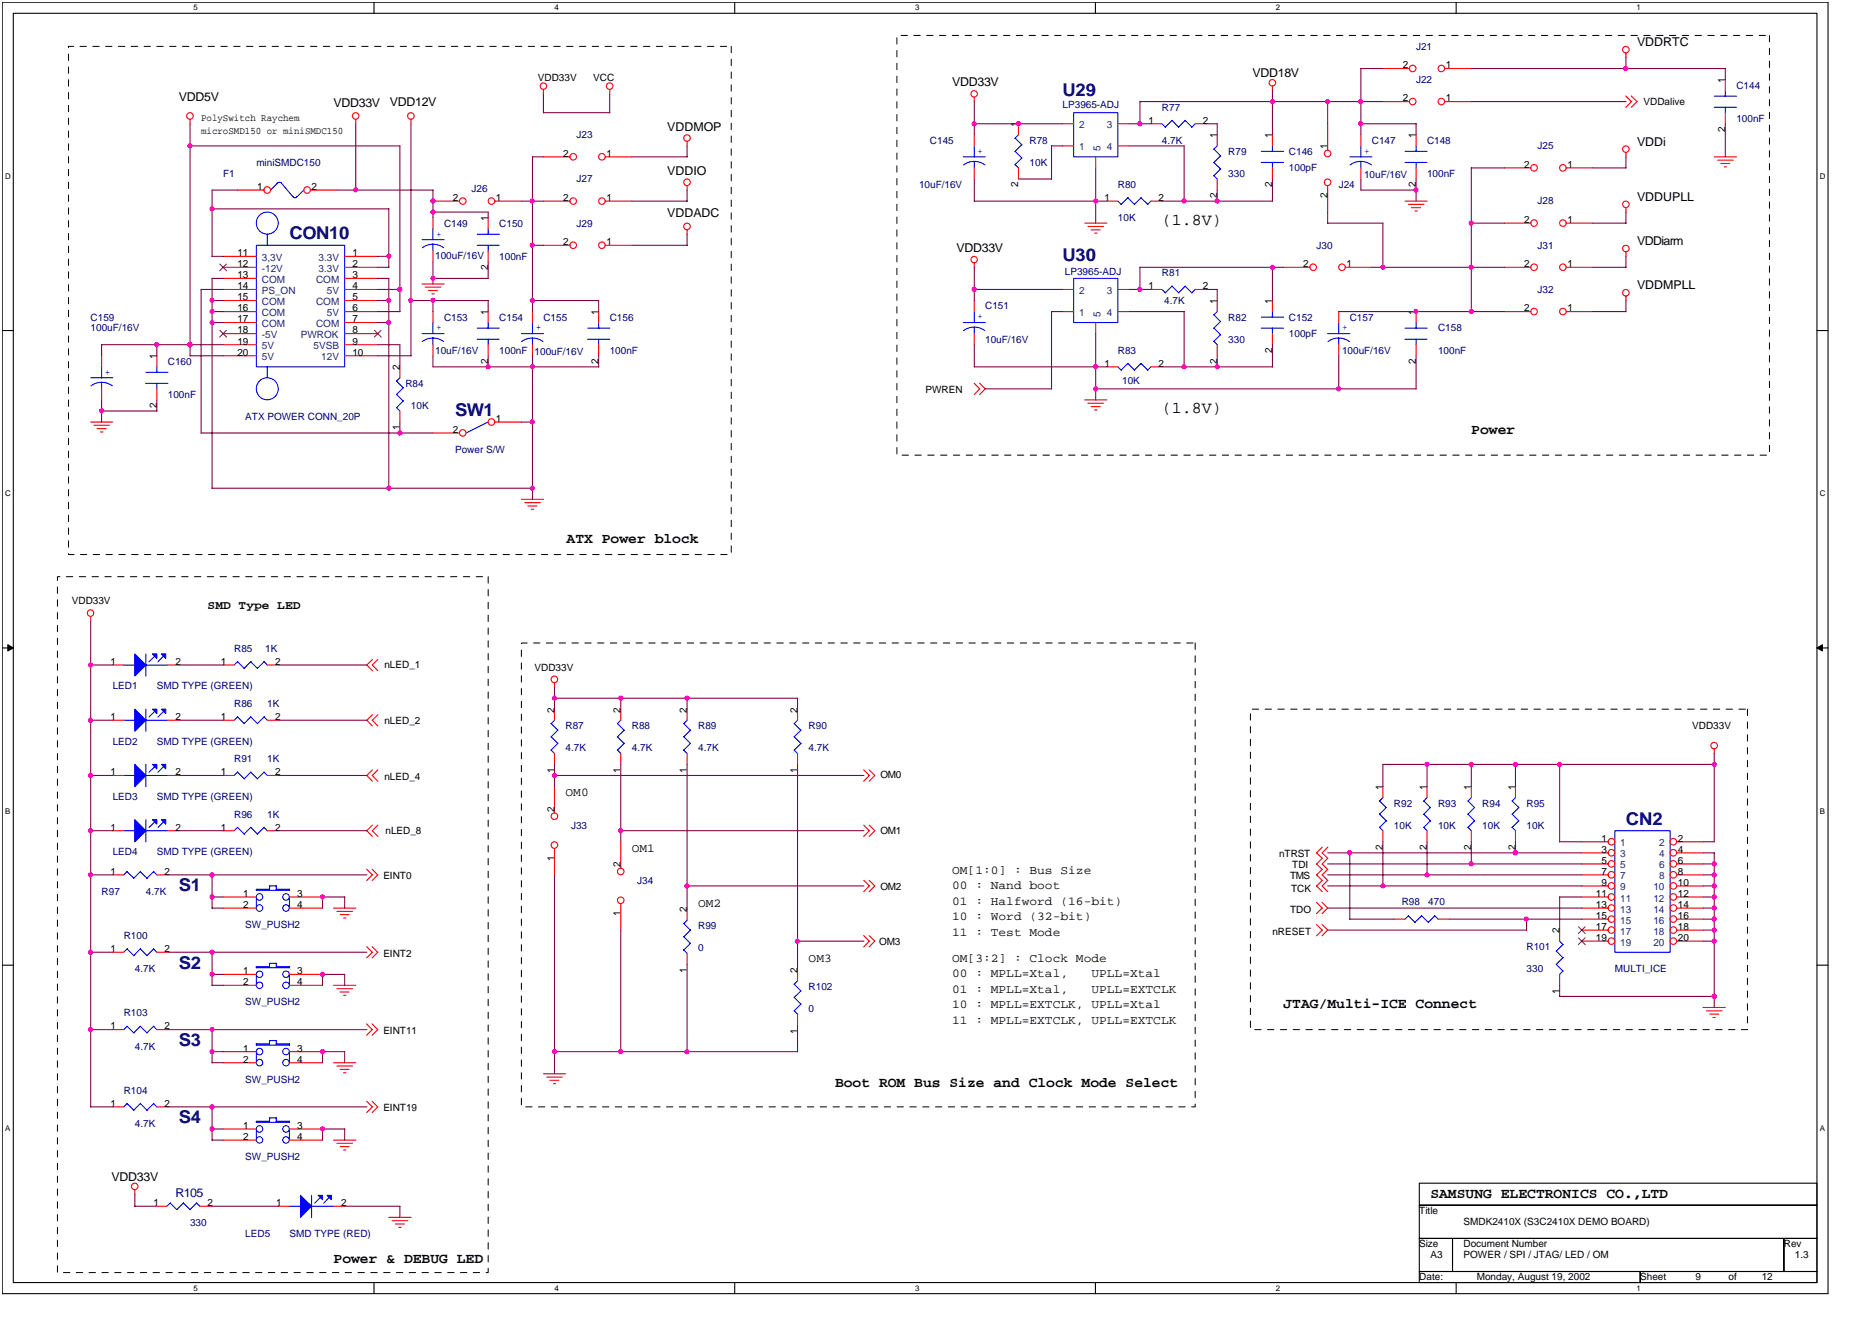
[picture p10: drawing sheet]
<svg xmlns="http://www.w3.org/2000/svg" width="297mm" height="210mm" viewBox="0 0 297 210" stroke-linecap="round" stroke-linejoin="round" font-family="sans-serif">
<path d="M.4 .4h289.7v204.8h-289.7zM2.1 2.1h286.2v201.4h-286.2z" fill="none" stroke="#000" stroke-width=".17"/>
<g fill="#fff">
<path d="M30.7 .5h.7v1.4h-.7z"/>
<path d="M30.7 203.7h.7v1.4h-.7z"/>
</g>
<path d="M59.3 .4v1.7M59.3 203.5v1.7" fill="none" stroke="#000" stroke-width=".17"/>
<g fill="#fff">
<path d="M88 .5h.6v1.4h-.6z"/>
<path d="M88 203.7h.6v1.4h-.6z"/>
</g>
<path d="M116.6 .4v1.7M116.6 203.5v1.7" fill="none" stroke="#000" stroke-width=".17"/>
<g fill="#fff">
<path d="M145.2 .5h.7v1.4h-.7z"/>
<path d="M145.2 203.7h.7v1.4h-.7z"/>
</g>
<path d="M173.8 .4v1.7M173.8 203.5v1.7" fill="none" stroke="#000" stroke-width=".17"/>
<g fill="#fff">
<path d="M202.4 .5h.7v1.4h-.7z"/>
<path d="M202.4 203.7h.7v1.4h-.7z"/>
</g>
<path d="M231 .4v1.7M231 203.5v1.7" fill="none" stroke="#000" stroke-width=".17"/>
<g fill="#fff">
<path d="M259.7 .5h.6v1.4h-.6z"/>
<path d="M259.7 203.7h.6v1.4h-.6z"/>
<path d="M.8 27.3h.9v1.4h-.9z"/>
<path d="M288.7 27.3h.9v1.4h-.9z"/>
<path d="M.8 77.6h.9v1.4h-.9z"/>
<path d="M288.7 77.6h.9v1.4h-.9z"/>
</g>
<path d="M.4 52.4h1.7M288.3 52.4h1.8" fill="none" stroke="#000" stroke-width=".17"/>
<g fill="#fff">
<path d="M.8 128h.8v1.4h-.8z"/>
<path d="M288.7 128h.9v1.4h-.9z"/>
</g>
<path d="M.4 102.8h1.7M288.3 102.8h1.8" fill="none" stroke="#000" stroke-width=".17"/>
<path d="M1.2 102.3l.9 .5-.9 .5zM288.3 102.8l.9-.5v1z" fill="#000" stroke="#000" stroke-width=".16"/>
<g fill="#fff">
<path d="M.8 178.3h.8v1.4h-.8z"/>
<path d="M288.7 178.3h.9v1.4h-.9z"/>
</g>
<path d="M.4 153.1h1.7M288.3 153.1h1.8M225.2 196.5h5.3v5.2h-5.3zM225.2 187.7h63.1v3.5h-63.1zM225.2 191.2h63.1v5.3h-63.1zM230.5 196.5h52.6v5.2h-52.6zM283.1 196.5h5.2v5.2h-5.2zM225.2 201.7h35.1v1.8h-35.1zM260.3 201.7h28v1.8h-28z" fill="none" stroke="#000" stroke-width=".17"/>
<path d="M10.9 7.4h105.1v80.6h-105.1zM142.3 5.6h138.5v66.6h-138.5zM9.1 91.5h68.4v110.4h-68.4zM82.7 102h106.9v73.6h-106.9zM198.4 112.5h78.9v50.9h-78.9z" fill="none" stroke="#000" stroke-width=".16" stroke-dasharray="1 1 1 1 1 1 1 1"/>
<g fill="none" stroke="#f00" stroke-width=".17">
<path d="M30.2 18.9v.8M56.4 18.9v.8M65.2 18.9v.8M86.2 14.2v.7M96.7 14.2v.7M154.6 15.4v.7M161.6 19.6v1.8M168.6 19.6h1.8M177.4 19.6h1.7M182.6 19.6h1.8M189.6 19.6h1.8M201.9 13.7v.7"/>
<path d="M210.7 19.6v4.2M219.4 10.9h4.2M219.4 16.1h4.2M229.2 10.9h4.3M229.2 16.1h4.3M258 15.2l.9 .9-.9 .9M258 8.4v.7M258.8 15.2l1 .9-1 .9M273.8 12.6v1.8M273.8 17.9v1.7M37.7 30.2h4.2M49.3 30.2h4.2"/>
<path d="M68.7 31.9h4.2M68.7 34.5v1.8M68.7 39.8v1.7M77.5 34.5v1.8M77.5 39.8v1.7M78.5 31.9h4.2M86.2 24.9h4.2M86.2 31.9h4.2M86.2 38.9h4.2M96 24.9h4.3M96 31.9h4.3M96 38.9h4.3"/>
<path d="M109 22.4v.8M109 29.5v.7M109 36.5v.7M154.6 21.4v1.7M154.6 26.6v1.8M161.6 26.6v1.8M168.6 23.1h1.8M172.1 35.4h3.5M172.6 35.9h2.5M173.1 36.5h1.5M173.7 37h.4M173.9 24.9v1.7"/>
<path d="M175.6 31.9h1.8M177.4 23.1h1.7M182.6 31.9h1.8M193.1 21.4v1.7M193.1 28.4v1.8M201.9 21.4v1.7M201.9 26.6v1.8M210.7 29.5v4.1M215.9 21.4v1.7M215.9 26.6v1.8M222.9 31.9h3.6M223.5 32.4h2.4"/>
<path d="M224 32.9h1.4M224.5 33.5h.4M224.7 21.4v1.7M224.7 26.6v1.8M238.7 35.4h4.2M238.7 26.6h4.2M248.5 35.4h4.2M248.5 26.6h4.2M258 24.2v.7M258 32.9v.8M258 40v.7M272 24.9h3.5"/>
<path d="M272.5 25.4h2.5M273 25.9h1.5M273.6 26.5h.4M16.1 56.4v1.8M24.9 56.4v1.8M35.4 42.4h5.3M35.4 49.4h5.3M35.4 45.9h5.3M35.4 40.7h5.3M35.4 44.2h5.3M35.4 47.7h5.3M35.4 51.2h5.3"/>
<path d="M35.4 52.9h5.3M35.4 54.7h5.3M35.4 56.4h5.3M54.7 42.4h5.2M54.7 49.4h5.2M54.7 45.9h5.2M54.7 40.7h5.2M54.7 44.2h5.2M54.7 47.7h5.2M54.7 51.2h5.2M54.7 52.9h5.2M54.7 54.7h5.2"/>
<path d="M54.7 56.4h5.2M63.5 58.2v1.7M67 45.1h3.5M67.5 45.6h2.4M68 46.1h1.4M68.5 46.6h.4M68.7 49.4v1.8M68.7 54.7v1.7M77.5 49.4v1.8M77.5 54.7v1.7M84.5 49.4v1.8M84.5 54.7v1.7"/>
<path d="M95 49.4v1.8M95 54.7v1.7M154.6 41.7v.7M154.6 47.7v1.7M154.6 52.9v1.8M168.6 49.4h1.8M168.6 45.9h1.8M173.9 51.2v1.7M175.6 58.2h1.8M177.4 49.4h1.7M177.4 45.9h1.7M182.6 45.9h1.8"/>
<path d="M182.6 58.2h1.8M189.6 45.9h1.8M193.1 47.7v1.7M193.1 54.7v1.7M201.9 47.7v1.7M201.9 52.9v1.8M203.7 42.4h4.1M212.4 49.4v1.8M212.4 54.7v1.7M213.5 42.4h4.2M224.7 49.4v1.8M224.7 54.7v1.7"/>
<path d="M238.7 42.4h4.2M238.7 49.4h4.2M248.5 42.4h4.2M248.5 49.4h4.2M258 47v.7M14.4 67h3.5M14.9 67.5h2.5M15.4 68h1.4M16 68.5h.3M16.1 61.7v1.8M24.9 61.7v1.8M63.5 65.2v1.8"/>
<path d="M68.7 68.7h4.2M78.5 67h4.2M82.7 79.2h3.5M83.3 79.7h2.4M154.6 60.8l.9 .9-.9 .9M155.4 60.8l.9 .9-.9 .9M172.1 63.5h3.5M172.6 64h2.5M173.1 64.5h1.5M173.7 65h.4M14.4 97.8v.7M83.7 80.3h1.5"/>
<path d="M84.3 80.8h.4M17.9 105.5h1.7M17.9 114.3h1.7M26.6 105.5h1.8M26.6 114.3h1.8M35.4 105.5h1.8M35.4 114.3h1.8M42.4 105.5h1.8M42.4 114.3h1.8M59.1 104.6l-.9 .9 .9 .9M59.1 113.4l-.9 .9 .9 .9M60 104.6l-.9 .9 .9 .9"/>
<path d="M60 113.4l-.9 .9 .9 .9M88 108.3v.7M88 112.5v1.8M88 119.5v1.8M98.5 112.5v1.8M98.5 119.5v1.8M109 112.5v1.8M109 119.5v1.8M126.5 112.5v1.8M126.5 119.5v1.8M272 118.8v.8M17.9 131.8h1.7"/>
<path d="M17.9 138.8h1.7M17.9 123h1.7M24.9 138.8h1.7M26.6 131.8h1.8M26.6 123h1.8M35.4 131.8h1.8M35.4 123h1.8M42.4 131.8h1.8M42.4 123h1.8M58.2 137.9l.9 .9-.9 .9M59 137.9l.9 .9-.9 .9M59.1 122.1l-.9 .9 .9 .9"/>
<path d="M59.1 130.9l-.9 .9 .9 .9M60 122.1l-.9 .9 .9 .9M60 130.9l-.9 .9 .9 .9M88 124.8v4.2M88 134.6v4.2M98.5 133.6v4.1M137 122.1l.9 .9-.9 .9M137 130.9l.9 .9-.9 .9M137 139.7l.9 .9-.9 .9M137.9 122.1l.9 .9-.9 .9M137.9 130.9l.9 .9-.9 .9M137.9 139.7l.9 .9-.9 .9"/>
<path d="M209.8 136.2l-.9 .9 .9 .9M209.8 134.4l-.9 .9 .9 .9M209.8 139.7l-.9 .9 .9 .9M209.8 137.9l-.9 .9 .9 .9M210.7 136.2l-.9 .9 .9 .9M210.7 134.4l-.9 .9 .9 .9M210.7 139.7l-.9 .9 .9 .9M210.7 137.9l-.9 .9 .9 .9M219.4 124.8v1.7M219.4 131.8v1.8M226.4 124.8v1.7M226.4 131.8v1.8"/>
<path d="M233.5 124.8v1.7M233.5 131.8v1.8M240.5 124.8v1.7M240.5 131.8v1.8M251 133.6h4.2M251 135.3h4.2M251 137.1h4.2M251 138.8h4.2M266.1 133.6h4.1M266.1 135.3h4.1M266.1 137.1h4.1M266.1 138.8h4.1"/>
<path d="M17.9 151.1h1.7M24.9 151.1h1.7M35.4 144.1h5.3M35.4 156.3h5.3M35.4 142.3h5.3M35.4 154.6h5.3M45.9 144.1h5.3M45.9 156.3h5.3M45.9 142.3h5.3M45.9 154.6h5.3M52.9 144.1h3.6M52.9 156.3h3.6"/>
<path d="M53.5 144.6h2.4M53.5 156.9h2.4M54 145.1h1.4M54 157.4h1.4M54.5 145.6h.4M54.5 157.9h.4M58.2 150.2l.9 .9-.9 .9M59 150.2l.9 .9-.9 .9M98.5 143.4v4.2M109 144.2v1.8M109 151.3v1.7M126.5 153.9v1.7"/>
<path d="M137 148.4l.9 .9-.9 .9M137.9 148.4l.9 .9-.9 .9M208.9 146.7l.9 .9-.9 .9M208.9 143.2l.9 .9-.9 .9M209.8 146.7l.9 .9-.9 .9M209.8 143.2l.9 .9-.9 .9M221.2 145.8h1.7M228.2 145.8h1.7M247.5 147.6v1.7M247.5 154.6v1.7M251 144.1h4.2M251 142.3h4.2"/>
<path d="M251 140.6h4.2M251 145.8h4.2M251 147.6h4.2M251 149.3h4.2M266.1 144.1h4.1M266.1 142.3h4.1M266.1 140.6h4.1M266.1 145.8h4.1M266.1 147.6h4.1M266.1 149.3h4.1M270.2 159.8h3.6M17.9 163.4h1.7"/>
<path d="M17.9 175.6h1.7M24.9 163.4h1.7M24.9 175.6h1.7M35.4 168.6h5.3M35.4 179.1h5.3M35.4 166.9h5.3M45.9 168.6h5.3M45.9 179.1h5.3M45.9 166.9h5.3M52.9 168.6h3.6M53.5 169.1h2.4M54 169.7h1.4"/>
<path d="M54.5 170.2h.4M58.2 162.4l.9 1-.9 .8M58.2 174.7l.9 .9-.9 .9M59 162.4l.9 1-.9 .8M59 174.7l.9 .9-.9 .9M86.2 170.4h3.6M86.8 170.9h2.4M87.3 171.4h1.4M87.8 171.9h.4M126.5 160.9v1.7M270.8 160.4h2.4M271.3 160.9h1.4"/>
<path d="M271.8 161.4h.4M21.4 188.8v.7M24.7 191.4h1.8M31.7 191.4h1.8M35.4 180.9h5.3M44.2 191.4h1.7M45.9 180.9h5.3M52.9 180.9h3.6M52.9 191.4h1.8M53.5 181.4h2.4M54 181.9h1.4M54.5 182.4h.4"/>
<path d="M61.7 193.1h3.5M62.2 193.7h2.5M62.7 194.2h1.4M63.3 194.7h.3"/>
<circle cx="30.1" cy="18.4" r=".52"/>
<circle cx="56.4" cy="18.4" r=".52"/>
<circle cx="65.2" cy="18.4" r=".52"/>
<circle cx="86.2" cy="13.7" r=".51"/>
<circle cx="96.7" cy="13.7" r=".52"/>
<circle cx="154.6" cy="14.9" r=".51"/>
<circle cx="201.9" cy="13.1" r=".52"/>
<circle cx="224.2" cy="10.9" r=".52"/>
<circle cx="224.2" cy="16.1" r=".52"/>
<circle cx="228.7" cy="10.9" r=".52"/>
<circle cx="228.7" cy="16.1" r=".52"/>
<circle cx="258" cy="7.9" r=".52"/>
<circle cx="42.4" cy="30.1" r=".52"/>
<circle cx="48.7" cy="30.1" r=".52"/>
<circle cx="73.4" cy="31.9" r=".52"/>
<circle cx="78" cy="31.9" r=".52"/>
<circle cx="91" cy="24.9" r=".52"/>
<circle cx="91" cy="38.9" r=".52"/>
<circle cx="91" cy="31.9" r=".52"/>
<circle cx="95.5" cy="24.9" r=".52"/>
<circle cx="95.5" cy="31.9" r=".52"/>
<circle cx="95.5" cy="38.9" r=".52"/>
<circle cx="109" cy="28.9" r=".52"/>
<circle cx="109" cy="35.9" r=".52"/>
<circle cx="109" cy="21.9" r=".52"/>
<circle cx="210.7" cy="24.3" r=".52"/>
<circle cx="210.7" cy="28.9" r=".52"/>
<circle cx="243.4" cy="35.4" r=".52"/>
<circle cx="243.4" cy="26.6" r=".52"/>
<circle cx="248" cy="35.4" r=".52"/>
<circle cx="248" cy="26.6" r=".52"/>
<circle cx="258" cy="32.4" r=".52"/>
<circle cx="258" cy="23.7" r=".52"/>
<circle cx="258" cy="39.4" r=".52"/>
<circle cx="154.6" cy="41.2" r=".51"/>
<circle cx="208.4" cy="42.4" r=".52"/>
<circle cx="212.9" cy="42.4" r=".52"/>
<circle cx="243.4" cy="42.4" r=".52"/>
<circle cx="243.4" cy="49.4" r=".52"/>
<circle cx="248" cy="42.4" r=".52"/>
<circle cx="248" cy="49.4" r=".52"/>
<circle cx="258" cy="46.4" r=".52"/>
<circle cx="73.4" cy="68.7" r=".52"/>
<circle cx="78" cy="67" r=".52"/>
<circle cx="14.4" cy="97.3" r=".52"/>
<circle cx="88" cy="107.8" r=".52"/>
<circle cx="272" cy="118.3" r=".52"/>
<circle cx="88" cy="129.5" r=".52"/>
<circle cx="88" cy="134.1" r=".52"/>
<circle cx="98.5" cy="138.3" r=".52"/>
<circle cx="255.7" cy="137.1" r=".52"/>
<circle cx="255.7" cy="133.5" r=".52"/>
<circle cx="255.7" cy="138.8" r=".52"/>
<circle cx="255.7" cy="135.3" r=".52"/>
<circle cx="265.5" cy="137.1" r=".52"/>
<circle cx="265.5" cy="135.3" r=".52"/>
<circle cx="265.5" cy="133.5" r=".52"/>
<circle cx="265.5" cy="138.8" r=".52"/>
<circle cx="98.5" cy="142.8" r=".52"/>
<circle cx="255.7" cy="145.8" r=".52"/>
<circle cx="255.7" cy="140.6" r=".52"/>
<circle cx="255.7" cy="142.3" r=".52"/>
<circle cx="255.7" cy="144.1" r=".52"/>
<circle cx="255.7" cy="149.3" r=".52"/>
<circle cx="255.7" cy="147.6" r=".52"/>
<circle cx="265.5" cy="145.8" r=".52"/>
<circle cx="265.5" cy="147.6" r=".52"/>
<circle cx="265.5" cy="144.1" r=".52"/>
<circle cx="265.5" cy="140.6" r=".52"/>
<circle cx="265.5" cy="149.3" r=".52"/>
<circle cx="265.5" cy="142.3" r=".52"/>
<circle cx="21.4" cy="188.2" r=".52"/>
</g>
<g fill="none" stroke="#00f" stroke-width=".17">
<path d="M170.4 17.9h7v7h-7zM184.4 19.6l.5 .6M186 19.1l1 1.1M186 19.1l-1.1 1.1M188.1 19.1l1 1.1M188.1 19.1l-1.1 1.1M189.7 19.6l-.6 .6M272 17h3.5M272 15.3h3.5M273.8 14.4v.9M273.8 17v.9M40.7 38.9h14v19.3h-14z"/>
<path d="M42.4 37.2v1.7M44 29.1l-1.1 1.1M44.7 29.1l1.8 2.1M44.7 29.1l-.4-.2-.3 .2M46.5 31.2l.3 .2 .3-.2M48.2 30.1l-1 1.1M67 38h3.5M68.7 36.3v1.8M68.7 38.7v1.1M70.4 39.3l-1-.5-.7-.1-1.1 .3-.6 .3M75.7 38.9h3.5M75.7 37.2h3.5"/>
<path d="M77.5 36.3v.9M77.5 38.9v.9M152.8 24.9h3.6M154.6 23.1v1.8M154.6 25.6v1.1M156.3 26.2a2.84 2.84 0 0 0-3.4 0M161.1 24l1.1 1.1M161.1 26.1l.5 .6M161.6 21.4l-.5 .5 1.1 1.1M162.1 23l-1 1M162.1 25.1l-1 1M177.4 31.9l.5 .5"/>
<path d="M179 31.4l1 1M179 31.4l-1.1 1M181.1 31.4l1 1M181.1 31.4l-1.1 1M182.6 31.9l-.5 .5M192.6 23.7l1.1 1M193.1 23.1l-.5 .6M193.7 24.7l-1.1 1.1 1.1 1M193.7 26.8l-1.1 1.1 .6 .5M200.1 25.8h3.6M200.1 24h3.6M201.9 23.1v.9"/>
<path d="M201.9 25.8v.9M214.2 24.9h3.5M215.9 23.1v1.8M215.9 25.6v1.1M217.6 26.2a2.84 2.84 0 0 0-3.4 0M222.9 25.8h3.5M222.9 24h3.6M224.7 23.1v.9M224.7 25.8v.9M14.4 59.9h3.5M16.1 58.2v1.8M23.1 59.1h3.6"/>
<path d="M24.9 58.2v.9M42.4 58.2v1.7M63.5 59.9l-.6 .5 1.1 1.1M67 52.9h3.5M67 54.2l.6-.4 1.1-.2 .7 .1 1 .5M68.7 51.2v1.8M68.7 53.6v1.1M75.7 53.8h3.5M75.7 52.1h3.5M77.5 51.2v.9M77.5 53.8v.9M82.7 52.9h3.5"/>
<path d="M82.8 54.2a2.83 2.83 0 0 1 3.4 0M84.5 51.2v1.8M84.5 53.6v1.1M93.2 53.8h3.5M93.3 52.1h3.5M95 51.2v.9M95 53.8v.9M152.8 51.2h3.6M154.6 49.4v1.8M154.6 51.9v1.1M156.3 52.4a2.84 2.84 0 0 0-3.4 .1M170.4 44.2h7v7h-7z"/>
<path d="M177.4 58.2l.5 .5M179 57.7l1 1M179 57.7l-1.1 1M181.1 57.7l1 1M181.1 57.7l-1.1 1M182.6 58.2l-.5 .5M184.4 45.9l.5 .6M184.9 46.5l1.1-1.1 1 1.1M187 46.5l1.1-1.1 1 1.1M189.7 45.9l-.6 .6M192.6 49.9l1.1 1.1M192.6 52.1l1.1 1"/>
<path d="M192.6 54.2l.6 .5M193.1 49.4l-.5 .6M193.7 51l-1.1 1.1M193.7 53.1l-1.1 1.1M200.1 52.1h3.6M200.1 50.3h3.6M201.9 49.4v.9M201.9 52.1v.9M210.7 52.9h3.5M210.7 54.2l.6-.4 1.1-.2 .7 .1 1 .5M212.4 51.2v1.8M212.4 53.6v1.1"/>
<path d="M222.9 53.8h3.5M222.9 52.1h3.6M224.7 51.2v.9M224.7 53.8v.9M16.1 60.7v1M17.8 61.2l-1-.5h-.7l-1 .2-.7 .3M23.1 60.8h3.5M24.9 60.8v.9M62.9 62.6l1.1 1M64 63.6l-1.1 1.1 .6 .5M64 61.5l-1.1 1.1M77.5 66.9l-3.5 1.8"/>
<path d="M19.6 105.5h1.8M19.6 114.3h1.8M23.1 103.8v3.5M23.1 112.5v3.6M23.1 105.5h3.6M23.1 114.3h3.6M24.5 104.1l-.9 .9M24.5 112.9l-.9 .9M25.9 104.1l-.8 .9M25.9 112.9l-.8 .9M37.7 113.7l1.1 1.1M37.7 105l1.1 1.1"/>
<path d="M37.7 113.7l-.5 .6M37.7 105l-.5 .5M39.8 113.7l1.1 1.1M39.8 105l1.1 1.1M39.8 113.7l-1.1 1.1M39.8 105l-1.1 1M41.9 113.7l.5 .6M41.9 105l.5 .5M41.9 113.7l-1.1 1.1M41.9 105l-1.1 1M87.4 119l.6 .5M87.4 116.9l1.1 1.1"/>
<path d="M87.4 114.8l1.1 1.1M88 114.3l-.5 .5M88.5 117.9l-1 1.1M88.5 115.8l-1 1.1M98 119l.5 .5M98 116.9l1 1.1M98 114.8l1 1.1M98.5 114.3l-.5 .5M99.1 117.9l-1.1 1.1M99.1 115.8l-1.1 1.1M108.5 119l.5 .5M108.5 116.9l1.1 1.1"/>
<path d="M108.5 114.8l1.1 1.1M109 114.3l-.5 .5M109.6 117.9l-1.1 1.1M109.6 115.8l-1.1 1.1M126 119l.5 .5M126 116.9l1.1 1.1M126 114.8l1.1 1.1M126.6 114.3l-.6 .5M127.1 117.9l-1.1 1.1M127.1 115.8l-1.1 1.1M19.6 131.8h1.8M19.6 123h1.8"/>
<path d="M20.2 138.3l1 1.1M20.2 138.3l-.6 .5M22.3 138.3l1 1.1M22.3 138.3l-1.1 1M23.1 121.3v3.5M23.1 130v3.6M23.1 131.8h3.6M23.1 123h3.6M24.5 130.4l-.9 .9M24.5 121.6l-.9 .9M24.9 138.8l-.5-.5-1.1 1M25.9 130.4l-.8 .9"/>
<path d="M25.9 121.6l-.8 .9M37.7 122.5l-.5 .5M37.7 131.2l-.5 .6M39.8 122.5l-1 1.1-1.1-1.1M39.8 131.2l-1 1.1-1.1-1M41.9 122.5l.5 .6M41.9 131.3l.5 .5M41.9 122.5l-1 1.1-1.1-1.1M41.9 131.2l-1 1.1-1.1-1M218.9 127.1l1.1 1-1.1 1.1M218.9 129.2l1.1 1.1M218.9 131.3l.5 .5"/>
<path d="M219.4 126.5l-.5 .6M220 130.2l-1.1 1.1M225.9 127.1l1.1 1M225.9 129.2l1.1 1.1M225.9 131.3l.6 .5M226.4 126.5l-.5 .6M227 128.1l-1.1 1.1M227 130.2l-1.1 1.1M232.9 127.1l1.1 1M232.9 129.2l1.1 1.1M232.9 131.3l.6 .5M233.5 126.5l-.6 .6"/>
<path d="M234 128.1l-1.1 1.1M234 130.2l-1.1 1.1M239.9 127.1l1.1 1M239.9 129.2l1.1 1.1M239.9 131.3l.6 .5M240.5 126.5l-.6 .6M241 128.1l-1.1 1.1M241 130.2l-1.1 1.1M256.2 131.8h8.8v19.3h-8.8zM20.2 150.6l1 1M20.2 150.5l-.6 .6M22.3 150.6l1 1 1.1-1.1 .5 .6"/>
<path d="M22.3 150.5l-1.1 1.1M40.7 142.3v1.8M40.7 154.6v1.8M42.8 153.4h-2.1v.2M43.8 153.4l2.1-.1v.2h-5.2M43.8 141.1h2.1M43.8 141.1v-.6l-1.1 .1 .1 .5h-2.1v.2M43.8 152.8v.6M43.8 152.8h-1v.6M45.9 141.1v.2h-5.2M45.9 142.3v1.8M45.9 154.6v1.8"/>
<path d="M108.5 150.7l.5 .6M108.5 148.6l1.1 1.1-1.1 1M108.5 146.5l1.1 1.1M109 146l-.5 .5M109.6 147.5l-1.1 1.1M126 158.2l1.1 1.1M126 156.1l1.1 1.1M126.6 155.6l-.6 .6M127.1 159.3l-1.1 1.1M127.1 157.2l-1.1 1.1M223.5 145.3l1 1.1M223.5 145.3l-.6 .5"/>
<path d="M225.6 145.3l1 1.1M225.6 145.3l-1.1 1M227.7 145.3l.5 .6M227.7 145.3l-1.1 1M247.5 149.3l.5 .6M248 154l-.5 .6M248 149.8l-1.1 1.1 1.1 1-1.1 1.1 1.1 1.1M20.2 162.8l1 1.1M20.2 175.1l1 1.1M20.2 162.8l-.6 .6M20.2 175.1l-.6 .5M22.3 175.1l1 1.1"/>
<path d="M22.3 162.8l-1.1 1.1M22.3 175.1l-1.1 1M24.4 162.8l.5 .6M24.4 175.1l.5 .5M24.4 162.8l-1.1 1.1-1-1.1M24.4 175.1l-1.1 1M40.7 166.9v1.7M40.7 179.1v1.8M42.8 165.6h-2.1v.2h5.2v-.2h-2.1M43.8 177.9h2.1M43.8 165.1v.5M43.8 165.1h-1v.5"/>
<path d="M45.9 177.9v.2h-5.2v-.2h2.1v-.5h1v.5M45.9 166.9v1.7M45.9 179.1v1.8M126 160.4l.5 .5M27 190.9l-.5 .5M29.1 190.9l1.1 1M29.1 190.9l-1 1-1.1-1M31.2 190.9l.5 .5M31.2 190.9l-1 1M45.9 191.4h1.8M49.4 189.6v3.6M49.4 191.4h3.6"/>
<path d="M50.8 190l-.9 .9M52.2 190l-.9 .9"/>
<circle cx="42.4" cy="35.4" r="1.74"/>
<circle cx="42.4" cy="61.7" r="1.74"/>
<circle cx="41.2" cy="144.1" r=".52"/>
<circle cx="41.2" cy="142.3" r=".52"/>
<circle cx="41.2" cy="154.6" r=".51"/>
<circle cx="41.2" cy="156.3" r=".51"/>
<circle cx="45.4" cy="142.3" r=".52"/>
<circle cx="45.4" cy="144.1" r=".52"/>
<circle cx="45.4" cy="154.6" r=".52"/>
<circle cx="45.4" cy="156.3" r=".52"/>
<circle cx="41.2" cy="179.1" r=".52"/>
<circle cx="41.2" cy="168.6" r=".52"/>
<circle cx="41.2" cy="166.8" r=".52"/>
<circle cx="45.4" cy="166.8" r=".52"/>
<circle cx="45.4" cy="168.6" r=".52"/>
<circle cx="45.4" cy="179.1" r=".52"/>
<circle cx="41.2" cy="180.9" r=".51"/>
<circle cx="45.4" cy="180.9" r=".52"/>
</g>
<g fill="#00f" stroke="#00f" stroke-width=".17">
<path d="M21.4 103.8l1.7 1.7-1.7 1.8z" fill-rule="evenodd"/>
<path d="M24.2 103.8h.7v.7z" fill-rule="evenodd"/>
<path d="M25.6 103.8h.7v.7z" fill-rule="evenodd"/>
<path d="M21.4 130l1.7 1.8-1.7 1.8z" fill-rule="evenodd"/>
<path d="M24.2 130h.7v.8z" fill-rule="evenodd"/>
<path d="M25.6 130h.7v.8z" fill-rule="evenodd"/>
<path d="M21.4 121.3l1.7 1.7-1.7 1.8z" fill-rule="evenodd"/>
<path d="M24.2 121.3h.7v.7z" fill-rule="evenodd"/>
<path d="M25.6 121.3h.7v.7z" fill-rule="evenodd"/>
<path d="M21.4 112.5l1.7 1.8-1.7 1.7z" fill-rule="evenodd"/>
<path d="M24.2 112.5h.7v.7z" fill-rule="evenodd"/>
<path d="M25.6 112.5h.7v.7z" fill-rule="evenodd"/>
<path d="M47.7 189.6l1.7 1.8-1.7 1.7z" fill-rule="evenodd"/>
<path d="M50.5 189.6h.7v.7z" fill-rule="evenodd"/>
<path d="M51.9 189.6h.7v.7z" fill-rule="evenodd"/>
</g>
<path d="M34.9 41.9l1.1 1.1M34.9 52.4l1.1 1.1M35.9 41.9l-1 1.1M35.9 52.4l-1 1.1M59.4 52.4l1.1 1.1M60.5 52.4l-1.1 1.1M250.5 147l1 1.1M250.5 148.8l1 1.1M251.5 147l-1.1 1.1M251.5 148.8l-1.1 1.1" fill="none" stroke="#804000" stroke-width=".16"/>
<g fill="none" stroke="#800040" stroke-width=".17">
<path d="M30.2 19.6v36.9l5.2-.1M56.4 19.6v10.6M65.2 19.6v36.9l-5.3-.1M86.2 14.9v3h10.6l-.1-3M154.6 19.6h14M154.6 16.1v5.3M179.1 19.6h3.5M191.4 19.6h1.8l-.1 1.8M201.9 14.4v7M210.7 16.1v3.6M215.9 19.6h8.8M219.4 10.9h-3.5v10.5"/>
<path d="M219.4 16.1h-38.5v3.6M224.7 19.6v1.8M233.5 16.1h24.5M233.5 10.9h40.3M258 9.1v1.8M273.8 10.9v1.8M273.8 19.6v5.3M30.2 23.1h33.3v26.4M33.6 33.1h28.1M37.7 30.2h-4.1v10.5M53.5 30.2h15.2v4.4M61.7 33.1v9.3"/>
<path d="M68.7 33.6h8.8v1M82.7 31.9h3.5M84.5 38.9h1.7M86.2 24.9h-1.7v24.6M100.3 31.9h8.7M100.3 38.9h8.7M100.3 24.9h8.7M109 23.1v1.8M109 30.2v1.7M109 37.2v1.7M154.6 28.4v3.5M154.6 31.9h21"/>
<path d="M161.6 28.4h5.3M168.6 23.1h-1.7v5.3M173.9 26.6v8.8M179.1 23.1h8.8M184.4 31.9h17.5M187.9 23.1v8.8M193.1 30.2v1.7M201.9 28.4v3.5M210.7 33.6v1.8h8.7v7M215.9 28.4v1.8M215.9 30.2h8.8M224.7 28.4v3.5"/>
<path d="M233.5 26.6v22.9M233.5 35.4h5.2M233.5 26.6h5.2M258 24.9v1.8l-5.3-.1M258 33.6v1.8h-5.3M24.9 54.7v1.8M33.6 49.4h1.8M33.6 47.7h1.8M33.6 40.7h1.8M33.6 51.2h1.8M35.4 44.2h-1.8v33.3h50.9M35.4 45.9h-3.5v22.8h36.8"/>
<path d="M35.4 54.7h-19.3v1.8M59.9 54.7h3.6v3.5M59.9 42.4h1.8M59.9 45.9h3.6M59.9 49.4h3.6M59.9 47.7h1.8M59.9 44.2h1.8M59.9 40.7h1.8M59.9 51.2h1.8M61.7 44.2v33.3M65.2 47.7h12.3v1.8M68.7 58.2h26.3"/>
<path d="M68.7 44.2h8.8M68.7 41.5v3.6M68.7 47.7v1.8M68.7 56.4v1.8M77.5 41.5v2.7M77.5 56.4v1.8M84.5 47.7h10.5v1.8M84.5 56.4v22.8M95 56.4v1.8M154.6 42.4v5.3M154.6 54.7v3.5M154.6 58.2h21"/>
<path d="M154.6 45.9h14M168.6 49.4h-1.7v12.3M173.9 52.9v10.6M179.1 45.9h3.5M179.1 49.4h8.8M184.4 58.2h17.5M187.9 49.4v8.8M191.4 45.9h1.8l-.1 1.8M193.1 56.4v1.8M201.9 42.4v5.3M201.9 54.7v3.5M203.7 42.4h-22.8v3.5"/>
<path d="M212.4 49.4h26.3M212.4 56.4v5.3M217.7 42.4h21M224.7 56.4v5.3M252.7 42.4h5.3M252.7 49.4h5.3M258 40.7v1.7M258 47.7v1.8M16.1 63.5v3.5M16.1 65.2h8.8M24.9 63.5v1.7M63.5 67v1.7"/>
<path d="M82.7 67h1.8M156.3 61.7h10.6M173.9 61.7h50.8M14.4 98.5v77.1M14.4 105.5h3.5M14.4 114.3h3.5M28.4 105.5h7M28.4 114.3h7M44.2 105.5h14M44.2 114.3h14M88 109v3.5M88 110.8h38.6"/>
<path d="M98.5 110.8v1.7M109 110.8v1.7M126.5 110.8v1.7M272 119.5v14.1h-1.8M14.4 138.8h3.5M14.4 123h3.5M14.4 131.8h3.5M26.6 138.8h31.6M28.4 123h7M28.4 131.8h7M33.6 138.8v5.3h1.8M44.2 123h14"/>
<path d="M44.2 131.8h14M88 121.3v3.5M88 138.8v31.6M88 123h49.1M98.5 131.8h38.6M98.5 121.3v12.3M109 121.3v23M126.5 121.3v32.6M210.7 138.8h40.3M210.7 135.3h40.3M210.7 137.1h40.3M214.2 135.3v10.6"/>
<path d="M219.4 133.6v7M226.4 121.3v3.5M226.4 133.6v5.2M233.5 121.3v3.5M233.5 133.6v3.5M240.5 121.3v3.5M240.5 133.6v1.7M247.5 121.3v12.3h3.5M270.2 138.8h1.8M270.2 135.3h1.8v24.6M270.2 137.1h1.8M272 121.3h-52.6v3.5"/>
<path d="M14.4 151.1h3.5M26.6 151.1h31.6M33.6 151.1v5.3l1.8-.1M33.6 142.3h1.8M33.6 154.6h1.8M51.2 144.1v-1.8h3.5v1.8M51.2 156.4v-1.8h3.5v1.8M98.5 147.6v19.3M109 140.6h28.1M109 153v13.9M126.5 149.3h10.6M210.7 144.1h40.3"/>
<path d="M210.7 147.6h31.5M210.7 140.6h40.3M214.2 145.8h7M229.9 145.8h21.1M242.2 145.8v1.8M247.5 156.3v1.8M247.5 158.1h24.5M251 142.3h-3.5v5.3M270.2 144.1h1.8M270.2 142.3h1.8M270.2 149.3h1.8M270.2 145.8h1.8"/>
<path d="M270.2 147.6h1.8M270.2 140.6h1.8M14.4 163.4h3.5M14.4 175.6h3.5M26.6 163.4h31.6M26.6 175.6h31.6M33.6 163.4v5.2M33.6 175.6v5.3h1.8M33.6 166.9h1.8M33.6 168.6h1.8M33.6 179.1h1.8M51.2 168.6v-1.7h3.5v1.7"/>
<path d="M88 166.9h38.6M126.5 162.6v4.3M21.4 189.5v1.9h3.3M33.5 191.4h10.7M51.2 180.9v-1.8h3.5v1.8M54.7 191.4h8.8v1.8"/>
</g>
<g fill="#f0f" stroke="#f0f" stroke-width=".17">
<circle cx="33.6" cy="138.8" r=".34"/>
<circle cx="33.6" cy="142.3" r=".34"/>
<circle cx="88" cy="123" r=".34"/>
<circle cx="98.5" cy="131.8" r=".35"/>
<circle cx="126.5" cy="149.3" r=".34"/>
<circle cx="219.4" cy="140.6" r=".34"/>
<circle cx="240.4" cy="135.3" r=".34"/>
<circle cx="226.4" cy="138.8" r=".34"/>
<circle cx="214.2" cy="135.3" r=".34"/>
<circle cx="242.2" cy="145.8" r=".34"/>
<circle cx="233.4" cy="137" r=".34"/>
<circle cx="14.4" cy="105.5" r=".34"/>
<circle cx="88" cy="110.8" r=".34"/>
<circle cx="240.4" cy="121.3" r=".34"/>
<circle cx="272" cy="121.3" r=".34"/>
<circle cx="272" cy="147.6" r=".34"/>
<circle cx="272" cy="142.3" r=".34"/>
<circle cx="109" cy="140.6" r=".34"/>
<circle cx="109" cy="110.8" r=".34"/>
<circle cx="14.4" cy="123" r=".34"/>
<circle cx="98.5" cy="110.8" r=".35"/>
<circle cx="247.5" cy="121.3" r=".35"/>
<circle cx="14.4" cy="114.3" r=".34"/>
<circle cx="226.4" cy="121.3" r=".34"/>
<circle cx="233.4" cy="121.3" r=".34"/>
<circle cx="14.4" cy="131.8" r=".34"/>
<circle cx="109" cy="166.8" r=".34"/>
<circle cx="272" cy="158.1" r=".34"/>
<circle cx="272" cy="140.6" r=".34"/>
<circle cx="272" cy="144.1" r=".34"/>
<circle cx="272" cy="145.8" r=".34"/>
<circle cx="272" cy="149.3" r=".34"/>
<circle cx="272" cy="138.8" r=".34"/>
<circle cx="272" cy="137" r=".34"/>
<circle cx="88" cy="166.8" r=".34"/>
<circle cx="98.5" cy="166.8" r=".35"/>
<circle cx="161.6" cy="19.6" r=".34"/>
<circle cx="210.7" cy="16.1" r=".34"/>
<circle cx="187.9" cy="31.9" r=".34"/>
<circle cx="154.6" cy="45.9" r=".34"/>
<circle cx="233.4" cy="49.4" r=".34"/>
<circle cx="215.9" cy="16.1" r=".34"/>
<circle cx="215.9" cy="19.6" r=".34"/>
<circle cx="201.9" cy="16.1" r=".34"/>
<circle cx="180.9" cy="45.9" r=".34"/>
<circle cx="233.4" cy="42.4" r=".34"/>
<circle cx="173.9" cy="58.2" r=".34"/>
<circle cx="224.7" cy="30.1" r=".34"/>
<circle cx="193.1" cy="31.9" r=".34"/>
<circle cx="187.9" cy="58.2" r=".34"/>
<circle cx="154.6" cy="19.6" r=".34"/>
<circle cx="193.1" cy="58.2" r=".34"/>
<circle cx="173.9" cy="31.9" r=".34"/>
<circle cx="224.7" cy="49.4" r=".34"/>
<circle cx="180.9" cy="19.6" r=".34"/>
<circle cx="201.9" cy="42.4" r=".34"/>
<circle cx="219.4" cy="42.4" r=".34"/>
<circle cx="173.9" cy="61.7" r=".34"/>
<circle cx="212.4" cy="61.7" r=".35"/>
<circle cx="24.9" cy="54.7" r=".34"/>
<circle cx="30.1" cy="54.7" r=".34"/>
<circle cx="61.7" cy="47.7" r=".34"/>
<circle cx="30.1" cy="23.1" r=".34"/>
<circle cx="33.6" cy="47.7" r=".34"/>
<circle cx="61.7" cy="40.7" r=".34"/>
<circle cx="61.7" cy="51.2" r=".34"/>
<circle cx="63.4" cy="68.7" r=".35"/>
<circle cx="68.7" cy="33.6" r=".34"/>
<circle cx="84.5" cy="66.9" r=".34"/>
<circle cx="68.7" cy="47.7" r=".34"/>
<circle cx="61.7" cy="77.5" r=".34"/>
<circle cx="63.4" cy="45.9" r=".35"/>
<circle cx="33.6" cy="33.1" r=".34"/>
<circle cx="16.1" cy="65.2" r=".34"/>
<circle cx="84.5" cy="31.9" r=".34"/>
<circle cx="84.5" cy="38.9" r=".34"/>
<circle cx="56.4" cy="30.1" r=".34"/>
<circle cx="84.5" cy="77.5" r=".34"/>
<circle cx="33.6" cy="49.4" r=".34"/>
<circle cx="77.5" cy="58.2" r=".34"/>
<circle cx="65.2" cy="47.7" r=".34"/>
<circle cx="84.5" cy="47.7" r=".34"/>
<circle cx="84.5" cy="58.2" r=".34"/>
<circle cx="68.7" cy="31.9" r=".34"/>
<circle cx="33.6" cy="51.2" r=".34"/>
<circle cx="68.7" cy="44.2" r=".34"/>
<circle cx="233.4" cy="35.4" r=".34"/>
<circle cx="51.2" cy="142.3" r=".34"/>
<circle cx="33.6" cy="151.1" r=".34"/>
<circle cx="33.6" cy="154.6" r=".34"/>
<circle cx="51.2" cy="154.6" r=".34"/>
<circle cx="33.6" cy="163.3" r=".34"/>
<circle cx="33.6" cy="166.8" r=".34"/>
<circle cx="51.2" cy="166.8" r=".34"/>
<circle cx="33.6" cy="175.6" r=".34"/>
<circle cx="33.6" cy="179.1" r=".34"/>
<circle cx="51.2" cy="179.1" r=".34"/>
<circle cx="14.4" cy="138.8" r=".34"/>
<circle cx="14.4" cy="151.1" r=".34"/>
<circle cx="14.4" cy="163.3" r=".34"/>
<circle cx="258" cy="10.9" r=".34"/>
</g>
<g font-size="2.8" fill="#000080">
<text x="168.6" y="15.2">U29</text>
<text x="45.9" y="38">CON10</text>
<text x="168.6" y="41.3">U30</text>
<text x="72.2" y="66">SW1</text>
<text x="258" y="130.9">CN2</text>
<text x="28.4" y="141.4">S1</text>
<text x="28.4" y="153.7">S2</text>
<text x="28.4" y="165.9">S3</text>
<text x="28.4" y="178.2">S4</text>
</g>
<g font-size="2.6">
<text x="184.4" y="35.8">(1.8V)</text>
<text x="184.4" y="65.6">(1.8V)</text>
</g>
<g font-size="2.3">
<text x="233.5" y="68.9">Power</text>
<text x="89.9" y="86.2">ATX Power block</text>
<text x="203.7" y="160">JTAG/Multi-ICE Connect</text>
<text x="132.5" y="172.4">Boot ROM Bus Size and Clock Mode Select</text>
<text x="227" y="190.1">SAMSUNG ELECTRONICS CO.,LTD</text>
<text x="52.9" y="200.3">Power &amp; DEBUG LED</text>
</g>
<g font-size="1.9">
<text x="259.8" y="7.3">VDDRTC</text>
<text x="28.4" y="16.1">VDD5V</text>
<text x="52.9" y="17">VDD33V</text>
<text x="61.9" y="16.8">VDD12V</text>
<text x="151.1" y="13.6">VDD33V</text>
<text x="198.7" y="12.2">VDD18V</text>
<text x="105.9" y="20.8">VDDMOP</text>
<text x="259.8" y="23.1">VDDi</text>
<text x="105.9" y="27.8">VDDIO</text>
<text x="105.9" y="34.5">VDDADC</text>
<text x="259.8" y="31.9">VDDUPLL</text>
<text x="151.8" y="39.9">VDD33V</text>
<text x="259.8" y="38.9">VDDiarm</text>
<text x="259.8" y="45.9">VDDMPLL</text>
<text x="32.9" y="96.6">SMD Type LED</text>
<text x="89.7" y="126.3">OM0</text>
<text x="100.3" y="135.1">OM1</text>
<text x="110.8" y="143.9">OM2</text>
<text x="151.1" y="138.6">OM[1:0] : Bus Size</text>
<text x="151.1" y="141.1">00 : Nand boot</text>
<text x="151.1" y="143.5">01 : Halfword (16-bit)</text>
<text x="151.1" y="146">10 : Word (32-bit)</text>
<text x="151.1" y="148.4">11 : Test Mode</text>
<text x="128.3" y="152.6">OM3</text>
<text x="151.1" y="152.6">OM[3:2] : Clock Mode</text>
<text x="151.1" y="155.1">00 : MPLL=Xtal,</text>
<text x="173.2" y="155.1">UPLL=Xtal</text>
<text x="151.1" y="157.5">01 : MPLL=Xtal,</text>
<text x="151.1" y="160">10 : MPLL=EXTCLK, UPLL=Xtal</text>
<text x="173.2" y="157.5">UPLL=EXTCLK</text>
<text x="151.1" y="162.4">11 : MPLL=EXTCLK, UPLL=EXTCLK</text>
<text x="17.7" y="187.3">VDD33V</text>
</g>
<text font-size="1.9" fill="#000080" x="27.9" y="189.9">R105</text>
<g font-size="1.6">
<text x="222.6" y="10.9">2</text>
<text x="229.4" y="10.9">1</text>
<text x="85.4" y="12.8">VDD33V</text>
<text x="94.1" y="12.8">VCC</text>
<text x="222.6" y="16.1">2</text>
<text x="229.4" y="16.1">1</text>
<text x="260.8" y="16.7">VDDalive</text>
<text x="273.7" y="13.2" transform="rotate(-90 273.7 13.2)">1</text>
<text x="31.9" y="19.1">PolySwitch Raychem</text>
<text x="31.9" y="21.3">microSMD150 or miniSMDC150</text>
<text x="161.6" y="20.2" transform="rotate(-90 161.6 20.2)">1</text>
<text x="182.3" y="19.6">1</text>
<text x="190.9" y="19.6">2</text>
<text x="193.1" y="21.9" transform="rotate(-90 193.1 21.9)">1</text>
<text x="201.9" y="21.9" transform="rotate(-90 201.9 21.9)">1</text>
<text x="210.6" y="23.7" transform="rotate(-90 210.6 23.7)">1</text>
<text x="224.7" y="21.9" transform="rotate(-90 224.7 21.9)">1</text>
<text x="273.7" y="21" transform="rotate(-90 273.7 21)">2</text>
<text x="89.4" y="24.9">2</text>
<text x="96.2" y="24.9">1</text>
<text x="161.6" y="29.7" transform="rotate(-90 161.6 29.7)">2</text>
<text x="201.9" y="29.7" transform="rotate(-90 201.9 29.7)">2</text>
<text x="224.7" y="29.7" transform="rotate(-90 224.7 29.7)">2</text>
<text x="241.8" y="26.6">2</text>
<text x="248.7" y="26.6">1</text>
<text x="40.8" y="30.1">1</text>
<text x="49.4" y="30.1">2</text>
<text x="71.9" y="31.9">2</text>
<text x="77.4" y="35.1" transform="rotate(-90 77.4 35.1)">1</text>
<text x="78.7" y="31.9">1</text>
<text x="89.4" y="31.9">2</text>
<text x="96.2" y="31.9">1</text>
<text x="175.3" y="31.9">1</text>
<text x="183.8" y="31.9">2</text>
<text x="193.1" y="31.5" transform="rotate(-90 193.1 31.5)">2</text>
<text x="210.6" y="31.5" transform="rotate(-90 210.6 31.5)">2</text>
<text x="241.8" y="35.4">2</text>
<text x="248.7" y="35.4">1</text>
<text x="37.7" y="40.7">11</text>
<text x="55.9" y="40.7">1</text>
<text x="89.4" y="38.9">2</text>
<text x="96.2" y="38.9">1</text>
<text x="37.7" y="42.4">12</text>
<text x="37.7" y="44.1">13</text>
<text x="37.7" y="45.9">14</text>
<text x="37.7" y="47.7">15</text>
<text x="55.9" y="42.4">2</text>
<text x="55.9" y="44.1">3</text>
<text x="55.9" y="45.9">4</text>
<text x="55.9" y="47.7">5</text>
<text x="77.4" y="42.9" transform="rotate(-90 77.4 42.9)">2</text>
<text x="182.3" y="45.9">1</text>
<text x="190.9" y="45.9">2</text>
<text x="206.8" y="42.4">2</text>
<text x="213.6" y="42.4">1</text>
<text x="241.8" y="42.4">2</text>
<text x="248.7" y="42.4">1</text>
<text x="37.7" y="49.4">16</text>
<text x="37.7" y="51.2">17</text>
<text x="37.7" y="52.9">18</text>
<text x="55.9" y="49.4">6</text>
<text x="55.9" y="51.2">7</text>
<text x="55.9" y="52.9">8</text>
<text x="77.4" y="49.9" transform="rotate(-90 77.4 49.9)">1</text>
<text x="95" y="49.9" transform="rotate(-90 95 49.9)">1</text>
<text x="193.1" y="48.2" transform="rotate(-90 193.1 48.2)">1</text>
<text x="201.9" y="48.2" transform="rotate(-90 201.9 48.2)">1</text>
<text x="224.7" y="49.9" transform="rotate(-90 224.7 49.9)">1</text>
<text x="241.8" y="49.4">2</text>
<text x="248.7" y="49.4">1</text>
<text x="24.9" y="57" transform="rotate(-90 24.9 57)">1</text>
<text x="37.7" y="54.7">19</text>
<text x="37.7" y="56.4">20</text>
<text x="55.9" y="54.7">9</text>
<text x="55.9" y="56.4">10</text>
<text x="63.4" y="58.7" transform="rotate(-90 63.4 58.7)">2</text>
<text x="77.4" y="57.8" transform="rotate(-90 77.4 57.8)">2</text>
<text x="95" y="57.8" transform="rotate(-90 95 57.8)">2</text>
<text x="175.3" y="58.2">1</text>
<text x="183.8" y="58.2">2</text>
<text x="193.1" y="57.8" transform="rotate(-90 193.1 57.8)">2</text>
<text x="201.9" y="56" transform="rotate(-90 201.9 56)">2</text>
<text x="224.7" y="57.8" transform="rotate(-90 224.7 57.8)">2</text>
<text x="24.9" y="64.8" transform="rotate(-90 24.9 64.8)">2</text>
<text x="146.9" y="62.4">PWREN</text>
<text x="63.4" y="68.3" transform="rotate(-90 63.4 68.3)">1</text>
<text x="71.9" y="68.7">2</text>
<text x="78.7" y="66.9">1</text>
<text x="11.4" y="95.9">VDD33V</text>
<text x="17.5" y="105.5">1</text>
<text x="27.9" y="105.5">2</text>
<text x="35" y="105.5">1</text>
<text x="43.6" y="105.5">2</text>
<text x="61" y="106.1">nLED_1</text>
<text x="84.8" y="106.4">VDD33V</text>
<text x="88" y="113" transform="rotate(-90 88 113)">2</text>
<text x="98.5" y="113" transform="rotate(-90 98.5 113)">2</text>
<text x="109" y="113" transform="rotate(-90 109 113)">2</text>
<text x="126.5" y="113" transform="rotate(-90 126.5 113)">2</text>
<text x="17.5" y="114.3">1</text>
<text x="27.9" y="114.3">2</text>
<text x="35" y="114.3">1</text>
<text x="43.6" y="114.3">2</text>
<text x="61" y="114.8">nLED_2</text>
<text x="268.5" y="115.7">VDD33V</text>
<text x="17.5" y="123">1</text>
<text x="27.9" y="123">2</text>
<text x="35" y="123">1</text>
<text x="43.6" y="123">2</text>
<text x="61" y="123.8">nLED_4</text>
<text x="88" y="122.6" transform="rotate(-90 88 122.6)">1</text>
<text x="98.5" y="122.6" transform="rotate(-90 98.5 122.6)">1</text>
<text x="109" y="122.6" transform="rotate(-90 109 122.6)">1</text>
<text x="126.5" y="122.6" transform="rotate(-90 126.5 122.6)">1</text>
<text x="139.7" y="123.4">OM0</text>
<text x="219.4" y="125.3" transform="rotate(-90 219.4 125.3)">1</text>
<text x="226.4" y="125.3" transform="rotate(-90 226.4 125.3)">1</text>
<text x="233.4" y="125.3" transform="rotate(-90 233.4 125.3)">1</text>
<text x="240.4" y="125.3" transform="rotate(-90 240.4 125.3)">1</text>
<text x="17.5" y="131.8">1</text>
<text x="27.9" y="131.8">2</text>
<text x="35" y="131.8">1</text>
<text x="43.6" y="131.8">2</text>
<text x="88" y="128.8" transform="rotate(-90 88 128.8)">2</text>
<text x="61.2" y="132.3">nLED_8</text>
<text x="88" y="136.6" transform="rotate(-90 88 136.6)">1</text>
<text x="98.5" y="137.6" transform="rotate(-90 98.5 137.6)">2</text>
<text x="139.7" y="132.3">OM1</text>
<text x="203" y="136">nTRST</text>
<text x="205.1" y="137.8">TDI</text>
<text x="219.4" y="134.9" transform="rotate(-90 219.4 134.9)">2</text>
<text x="226.4" y="134.9" transform="rotate(-90 226.4 134.9)">2</text>
<text x="233.4" y="134.9" transform="rotate(-90 233.4 134.9)">2</text>
<text x="240.4" y="134.9" transform="rotate(-90 240.4 134.9)">2</text>
<text x="254.1" y="133.5">1</text>
<text x="254.1" y="135.3">3</text>
<text x="254.1" y="137">5</text>
<text x="266.2" y="133.5">2</text>
<text x="266.2" y="135.3">4</text>
<text x="266.2" y="137">6</text>
<text x="17.5" y="138.8">1</text>
<text x="26.1" y="138.8">2</text>
<text x="38.6" y="142.3">1</text>
<text x="47.2" y="142.3">3</text>
<text x="60.8" y="139.5">EINT0</text>
<text x="139.7" y="141.3">OM2</text>
<text x="204.7" y="139.5">TMS</text>
<text x="204.9" y="141.4">TCK</text>
<text x="253.2" y="142.3">11</text>
<text x="254.1" y="138.8">7</text>
<text x="254.1" y="140.5">9</text>
<text x="266.2" y="138.8">8</text>
<text x="266.2" y="140.5">10</text>
<text x="266.2" y="142.3">12</text>
<text x="38.6" y="144.1">2</text>
<text x="47.2" y="144.1">4</text>
<text x="98.5" y="145.4" transform="rotate(-90 98.5 145.4)">1</text>
<text x="109" y="144.8" transform="rotate(-90 109 144.8)">2</text>
<text x="139.5" y="149.9">OM3</text>
<text x="201.9" y="148.3">nRESET</text>
<text x="204.7" y="144.8">TDO</text>
<text x="247.5" y="148.1" transform="rotate(-90 247.5 148.1)">2</text>
<text x="253.2" y="144.1">13</text>
<text x="253.2" y="145.8">15</text>
<text x="253.2" y="147.5">17</text>
<text x="253.2" y="149.3">19</text>
<text x="266.2" y="144.1">14</text>
<text x="266.2" y="145.8">16</text>
<text x="266.2" y="147.5">18</text>
<text x="266.2" y="149.3">20</text>
<text x="17.5" y="151.1">1</text>
<text x="26.1" y="151.1">2</text>
<text x="38.6" y="154.6">1</text>
<text x="47.2" y="154.6">3</text>
<text x="60.8" y="151.8">EINT2</text>
<text x="109" y="154.3" transform="rotate(-90 109 154.3)">1</text>
<text x="126.5" y="154.4" transform="rotate(-90 126.5 154.4)">2</text>
<text x="38.6" y="156.3">2</text>
<text x="47.2" y="156.3">4</text>
<text x="247.5" y="157.7" transform="rotate(-90 247.5 157.7)">1</text>
<text x="17.5" y="163.3">1</text>
<text x="26.1" y="163.3">2</text>
<text x="38.6" y="166.8">1</text>
<text x="47.2" y="166.8">3</text>
<text x="60.8" y="164.1">EINT11</text>
<text x="126.5" y="164" transform="rotate(-90 126.5 164)">1</text>
<text x="38.6" y="168.6">2</text>
<text x="47.2" y="168.6">4</text>
<text x="17.5" y="175.6">1</text>
<text x="26.1" y="175.6">2</text>
<text x="38.6" y="179.1">1</text>
<text x="47.2" y="179.1">3</text>
<text x="60.8" y="176.3">EINT19</text>
<text x="38.6" y="180.9">2</text>
<text x="47.2" y="180.9">4</text>
<text x="24.4" y="191.4">1</text>
<text x="32.9" y="191.4">2</text>
<text x="43.8" y="191.4">1</text>
<text x="54.2" y="191.4">2</text>
<text x="225.2" y="192.6">Title</text>
<text x="225.2" y="197.9">Size</text>
<text x="232.2" y="197.9">Document Number</text>
<text x="232.2" y="194.4">SMDK2410X (S3C2410X DEMO BOARD)</text>
<text x="283.1" y="197.9">Rev</text>
<text x="225.2" y="203.2">Date:</text>
<text x="227" y="199.6">A3</text>
<text x="232.2" y="199.6">POWER / SPI / JTAG/ LED / OM</text>
<text x="234.3" y="203.2">Monday, August 19, 2002</text>
<text x="260.3" y="203.2">Sheet</text>
<text x="269" y="203.2">9</text>
<text x="274.3" y="203.2">of</text>
<text x="279.5" y="203.2">12</text>
<text x="284.8" y="199.6">1.3</text>
</g>
<g font-size="1.6" fill="#000080">
<text x="224.7" y="7.9">J21</text>
<text x="168.6" y="17.2">LP3965-ADJ</text>
<text x="184.4" y="17.5">R77</text>
<text x="224.7" y="13.2">J22</text>
<text x="275.5" y="14">C144</text>
<text x="91.5" y="21.9">J23</text>
<text x="147.6" y="22.8">C145</text>
<text x="163.4" y="22.8">R78</text>
<text x="184.4" y="22.8">4.7K</text>
<text x="217.7" y="22.8">C147</text>
<text x="226.4" y="22.8">C148</text>
<text x="244" y="23.7">J25</text>
<text x="275.5" y="19.3">100nF</text>
<text x="35.4" y="28.1">F1</text>
<text x="40.7" y="26.3">miniSMDC150</text>
<text x="91.5" y="28.9">J27</text>
<text x="145.8" y="29.8">10uF/16V</text>
<text x="163.4" y="26.3">10K</text>
<text x="177.4" y="29.8">R80</text>
<text x="194.9" y="24.6">R79</text>
<text x="194.9" y="28.1">330</text>
<text x="204.5" y="24.6">C146</text>
<text x="204.5" y="27.2">100pF</text>
<text x="212.4" y="29.8">J24</text>
<text x="216.4" y="28.2">10uF/16V</text>
<text x="226.4" y="28.1">100nF</text>
<text x="70.5" y="36">C149</text>
<text x="74.8" y="30.5">J26</text>
<text x="79.2" y="36">C150</text>
<text x="91.5" y="36">J29</text>
<text x="177.4" y="35.1">10K</text>
<text x="244" y="32.4">J28</text>
<text x="69.1" y="41">100uF/16V</text>
<text x="79.2" y="41.2">100nF</text>
<text x="208.9" y="39.4">J30</text>
<text x="244" y="39.4">J31</text>
<text x="169" y="43.7">LP3965-ADJ</text>
<text x="184.4" y="43.8">R81</text>
<text x="244" y="46.5">J32</text>
<text x="14.4" y="50.9">C159</text>
<text x="14.4" y="52.6">100uF/16V</text>
<text x="70.5" y="50.9">C153</text>
<text x="79.2" y="50.9">C154</text>
<text x="86.2" y="50.9">C155</text>
<text x="96.7" y="50.9">C156</text>
<text x="156.3" y="49.1">C151</text>
<text x="184.7" y="48.2">4.7K</text>
<text x="194.9" y="50.9">R82</text>
<text x="204.5" y="50.9">C152</text>
<text x="204.5" y="53.5">100pF</text>
<text x="214.2" y="50.9">C157</text>
<text x="228.2" y="52.6">C158</text>
<text x="26.6" y="57.9">C160</text>
<text x="69.1" y="56.1">10uF/16V</text>
<text x="79.2" y="56.1">100nF</text>
<text x="84.8" y="56.3">100uF/16V</text>
<text x="96.7" y="56.1">100nF</text>
<text x="156.3" y="54.3">10uF/16V</text>
<text x="177.4" y="56.1">R83</text>
<text x="194.9" y="54.3">330</text>
<text x="213" y="56.1">100uF/16V</text>
<text x="228.2" y="56.1">100nF</text>
<text x="26.6" y="63.1">100nF</text>
<text x="64.3" y="61.4">R84</text>
<text x="65.2" y="64.9">10K</text>
<text x="178.1" y="60.8">10K</text>
<text x="38.9" y="66.6">ATX POWER CONN_20P</text>
<text x="72.2" y="71.9">Power S/W</text>
<text x="37.2" y="103.4">R85</text>
<text x="42.1" y="103.4">1K</text>
<text x="17.9" y="109.4">LED1</text>
<text x="24.9" y="109.4">SMD TYPE (GREEN)</text>
<text x="37.2" y="112.2">R86</text>
<text x="42.4" y="112.2">1K</text>
<text x="17.9" y="118.1">LED2</text>
<text x="24.9" y="118.1">SMD TYPE (GREEN)</text>
<text x="89.7" y="115.7">R87</text>
<text x="89.7" y="119.2">4.7K</text>
<text x="100.3" y="115.7">R88</text>
<text x="100.3" y="119.2">4.7K</text>
<text x="110.8" y="115.7">R89</text>
<text x="110.8" y="119.2">4.7K</text>
<text x="128.3" y="115.7">R90</text>
<text x="128.3" y="119.2">4.7K</text>
<text x="37.2" y="121">R91</text>
<text x="42.4" y="121">1K</text>
<text x="17.9" y="126.9">LED3</text>
<text x="24.9" y="126.9">SMD TYPE (GREEN)</text>
<text x="37.2" y="129.7">R96</text>
<text x="42.4" y="129.7">1K</text>
<text x="90.6" y="131.5">J33</text>
<text x="221.2" y="128">R92</text>
<text x="221.2" y="131.5">10K</text>
<text x="228.2" y="128">R93</text>
<text x="228.2" y="131.5">10K</text>
<text x="235.2" y="128">R94</text>
<text x="235.2" y="131.5">10K</text>
<text x="242.2" y="128">R95</text>
<text x="242.2" y="131.5">10K</text>
<text x="17.9" y="135.7">LED4</text>
<text x="24.9" y="135.7">SMD TYPE (GREEN)</text>
<text x="16.1" y="142">R97</text>
<text x="23.1" y="142">4.7K</text>
<text x="101.1" y="140.2">J34</text>
<text x="222.4" y="143.6">R98</text>
<text x="226.6" y="143.6">470</text>
<text x="19.6" y="149">R100</text>
<text x="38.9" y="147.2">SW_PUSH2</text>
<text x="110.8" y="147.4">R99</text>
<text x="21.4" y="154.3">4.7K</text>
<text x="110.8" y="150.9">0</text>
<text x="242.2" y="150.7">R101</text>
<text x="242.2" y="154.3">330</text>
<text x="256.2" y="154.3">MULTI_ICE</text>
<text x="19.6" y="161.3">R103</text>
<text x="38.9" y="159.5">SW_PUSH2</text>
<text x="128.3" y="157">R102</text>
<text x="128.3" y="160.6">0</text>
<text x="21.4" y="166.5">4.7K</text>
<text x="19.6" y="173.5">R104</text>
<text x="38.9" y="171.8">SW_PUSH2</text>
<text x="21.4" y="178.8">4.7K</text>
<text x="38.9" y="184">SW_PUSH2</text>
<text x="30.2" y="194.6">330</text>
<text x="38.9" y="196.3">LED5</text>
<text x="45.9" y="196.3">SMD TYPE (RED)</text>
</g>
<g font-size="1.6" fill="#004080">
<text x="171.2" y="23.9">1</text>
<text x="171.2" y="20.4">2</text>
<text x="175.6" y="20.4">3</text>
<text x="175.6" y="23.9">4</text>
<text x="174.6" y="24" transform="rotate(-90 174.6 24)">5</text>
<text x="41.5" y="41.4">3,3V</text>
<text x="50.5" y="41.4">3.3V</text>
<text x="41.5" y="43.1">-12V</text>
<text x="41.5" y="44.9">COM</text>
<text x="41.5" y="46.6">PS_ON</text>
<text x="50.2" y="44.9">COM</text>
<text x="50.5" y="43.1">3.3V</text>
<text x="51.9" y="46.6">5V</text>
<text x="171.2" y="46.6">2</text>
<text x="175.6" y="46.6">3</text>
<text x="41.5" y="48.4">COM</text>
<text x="41.5" y="50.2">COM</text>
<text x="41.5" y="51.9">COM</text>
<text x="41.5" y="53.7">-5V</text>
<text x="47.7" y="53.7">PWROK</text>
<text x="50.2" y="48.4">COM</text>
<text x="50.2" y="51.9">COM</text>
<text x="51.9" y="50.2">5V</text>
<text x="171.2" y="50.2">1</text>
<text x="174.6" y="50.3" transform="rotate(-90 174.6 50.3)">5</text>
<text x="175.6" y="50.2">4</text>
<text x="41.5" y="55.4">5V</text>
<text x="41.5" y="57.2">5V</text>
<text x="49.8" y="55.4">5VSB</text>
<text x="51" y="57.2">12V</text>
<text x="257.1" y="134.3">1</text>
<text x="257.1" y="136">3</text>
<text x="257.1" y="137.8">5</text>
<text x="263.2" y="134.3">2</text>
<text x="263.2" y="136">4</text>
<text x="263.2" y="137.8">6</text>
<text x="257.1" y="139.5">7</text>
<text x="257.1" y="141.3">9</text>
<text x="257.1" y="143">11</text>
<text x="262.4" y="143">12</text>
<text x="262.4" y="141.3">10</text>
<text x="263.2" y="139.5">8</text>
<text x="257.1" y="144.8">13</text>
<text x="257.1" y="146.6">15</text>
<text x="257.1" y="148.3">17</text>
<text x="262.4" y="144.8">14</text>
<text x="262.4" y="146.6">16</text>
<text x="262.4" y="148.3">18</text>
<text x="257.1" y="150">19</text>
<text x="262.4" y="150">20</text>
</g>
<g font-size="1.6" fill="#00f">
<text x="155.1" y="24.4">+</text>
<text x="216.4" y="24.4">+</text>
<text x="69.2" y="37.5">+</text>
<text x="69.2" y="52.4">+</text>
<text x="85" y="52.4">+</text>
<text x="155.1" y="50.7">+</text>
<text x="213" y="52.4">+</text>
<text x="16.7" y="59.5">+</text>
</g>
<g font-size="1.3">
<text x="30.7" y="1.7">5</text>
<text x="88" y="1.7">4</text>
<text x="145.2" y="1.7">3</text>
<text x="202.4" y="1.7">2</text>
<text x="259.7" y="1.7">1</text>
<text x=".8" y="28.4">D</text>
<text x="288.7" y="28.4">D</text>
<text x=".8" y="78.7">C</text>
<text x="288.7" y="78.7">C</text>
<text x=".8" y="129.1">B</text>
<text x="288.7" y="129.1">B</text>
<text x=".8" y="179.4">A</text>
<text x="288.7" y="179.4">A</text>
<text x="30.7" y="204.8">5</text>
<text x="88" y="204.8">4</text>
<text x="145.2" y="204.8">3</text>
<text x="202.4" y="204.8">2</text>
<text x="259.7" y="204.8">1</text>
</g>
</svg>
